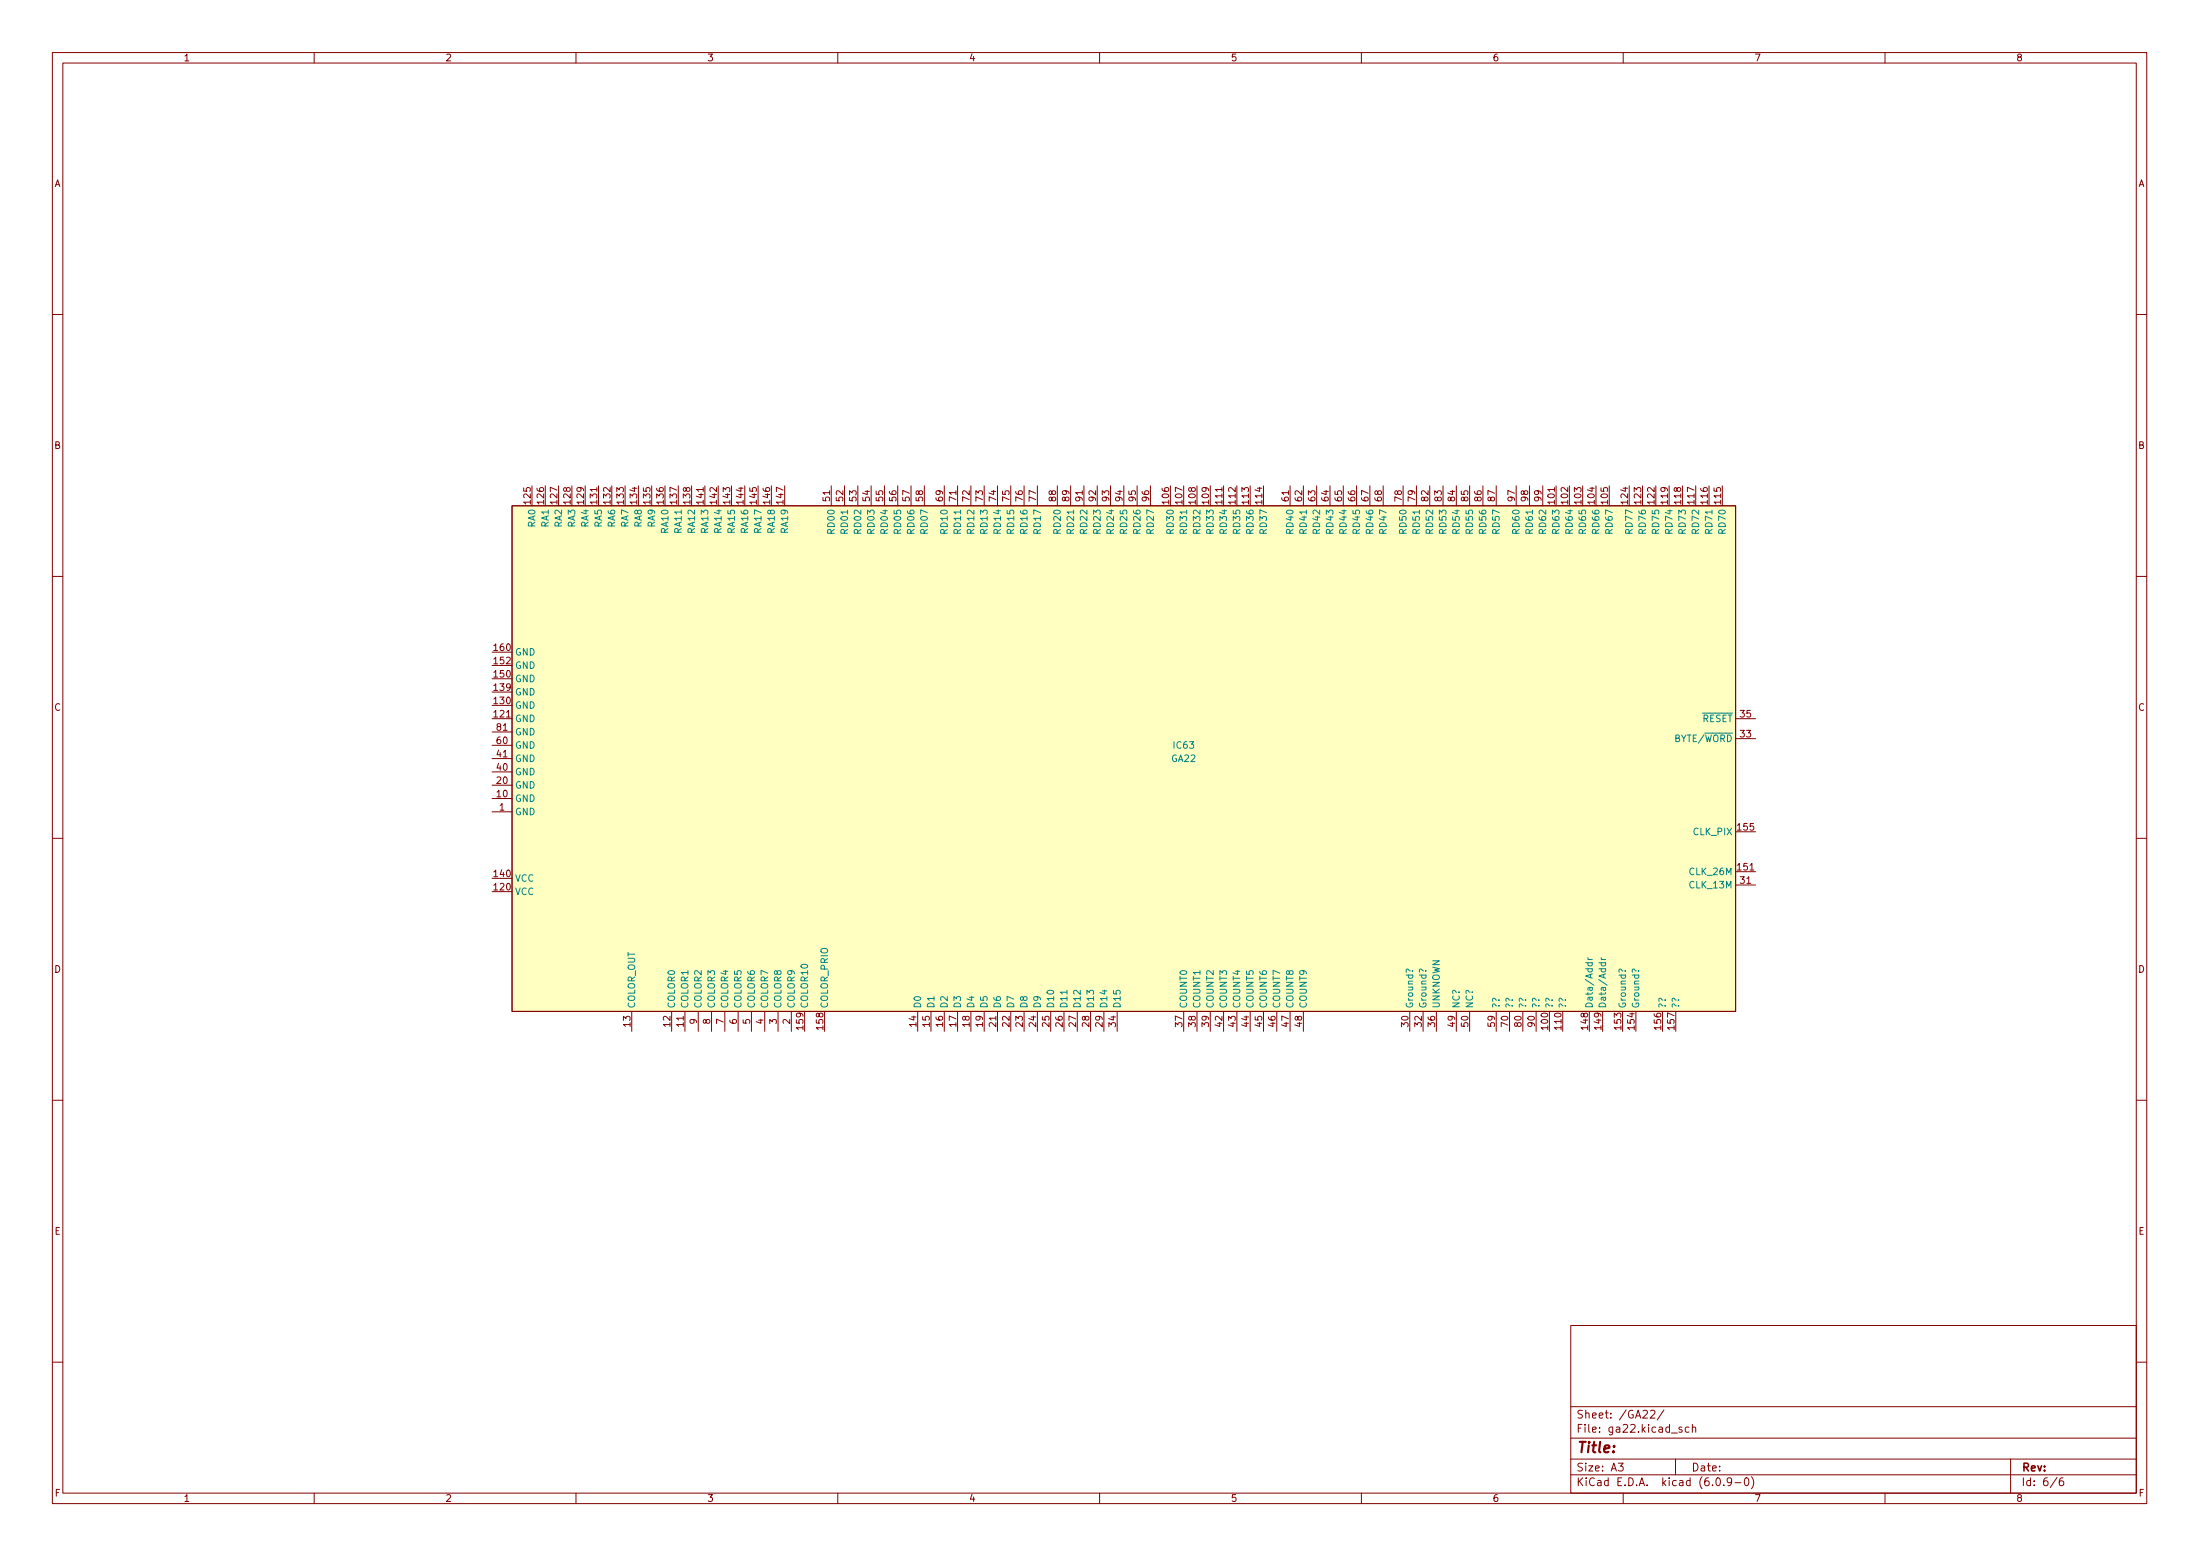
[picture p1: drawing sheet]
<svg xmlns="http://www.w3.org/2000/svg" width="420mm" height="297mm" viewBox="0 0 420 297" stroke-linecap="round" stroke-linejoin="round" font-family="sans-serif">
<g fill="none" stroke="#840000" stroke-width=".19">
<path d="M10 10h400v277h-400zM12 12h396v273h-396zM60 10v2M110 10v2M160 10v2M210 10v2M260 10v2M310 10v2M360 10v2M10 60h2M408 60h2M97.8 96.6h233.7v96.5h-233.7z"/>
<path d="M101.6 92.7v3.9M104.1 92.7v3.9M106.7 92.7v3.9M109.2 92.7v3.9M111.8 92.7v3.9M114.3 92.7v3.9M116.8 92.7v3.9M119.4 92.7v3.9M121.9 92.7v3.9M124.5 92.7v3.9M127 92.7v3.9M129.5 92.7v3.9"/>
<path d="M132.1 92.7v3.9M134.6 92.7v3.9M137.2 92.7v3.9M139.7 92.7v3.9M142.2 92.7v3.9M144.8 92.7v3.9M147.3 92.7v3.9M149.9 92.7v3.9M158.7 92.7v3.9M161.3 92.7v3.9M163.8 92.7v3.9M166.4 92.7v3.9"/>
<path d="M168.9 92.7v3.9M171.4 92.7v3.9M174 92.7v3.9M176.5 92.7v3.9M180.3 92.7v3.9M182.9 92.7v3.9M185.4 92.7v3.9M188 92.7v3.9M190.5 92.7v3.9M193 92.7v3.9M195.6 92.7v3.9M198.1 92.7v3.9"/>
<path d="M201.9 92.7v3.9M204.5 92.7v3.9M207 92.7v3.9M209.5 92.7v3.9M212.1 92.7v3.9M214.6 92.7v3.9M217.2 92.7v3.9M219.7 92.7v3.9M223.5 92.7v3.9M226.1 92.7v3.9M228.6 92.7v3.9M231.1 92.7v3.9"/>
<path d="M233.7 92.7v3.9M236.2 92.7v3.9M238.8 92.7v3.9M241.3 92.7v3.9M246.4 92.7v3.9M248.9 92.7v3.9M251.5 92.7v3.9M254 92.7v3.9M256.5 92.7v3.9M259.1 92.7v3.9M261.6 92.7v3.9M264.2 92.7v3.9"/>
<path d="M268 92.7v3.9M270.5 92.7v3.9M273 92.7v3.9M275.6 92.7v3.9M278.1 92.7v3.9M280.7 92.7v3.9M283.2 92.7v3.9M285.7 92.7v3.9M289.6 92.7v3.9M292.1 92.7v3.9M294.6 92.7v3.9M297.2 92.7v3.9"/>
<path d="M299.7 92.7v3.9M302.3 92.7v3.9M304.8 92.7v3.9M307.3 92.7v3.9M311.1 92.7v3.9M313.7 92.7v3.9M316.2 92.7v3.9M318.8 92.7v3.9M321.3 92.7v3.9M323.8 92.7v3.9M326.4 92.7v3.9M328.9 92.7v3.9"/>
<path d="M10 110h2M408 110h2M94 137.2h3.8M94 134.7h3.8M94 132.1h3.8M94 129.6h3.8M94 127h3.8M94 124.5h3.8M94 139.7h3.8M331.5 137.2h3.8M94 155h3.8M94 152.4h3.8"/>
<path d="M94 149.9h3.8M94 147.4h3.8M94 144.8h3.8M94 142.3h3.8M331.5 158.8h3.8M331.5 141h3.8M10 160h2M94 170.2h3.8M94 167.7h3.8M331.5 166.4h3.8M331.5 168.9h3.8M408 160h2"/>
<path d="M120.6 193.1v3.8M128.3 193.1v3.8M130.8 193.1v3.8M133.3 193.1v3.8M135.9 193.1v3.8M138.4 193.1v3.8M141 193.1v3.8M143.5 193.1v3.8M146 193.1v3.8M148.6 193.1v3.8M151.1 193.1v3.8M153.7 193.1v3.8"/>
<path d="M157.5 193.1v3.8M175.3 193.1v3.8M177.8 193.1v3.8M180.3 193.1v3.8M182.9 193.1v3.8M185.4 193.1v3.8M188 193.1v3.8M190.5 193.1v3.8M193 193.1v3.8M195.6 193.1v3.8M198.1 193.1v3.8M200.7 193.1v3.8"/>
<path d="M203.2 193.1v3.8M205.7 193.1v3.8M208.3 193.1v3.8M210.8 193.1v3.8M213.4 193.1v3.8M226.1 193.1v3.8M228.6 193.1v3.8M231.1 193.1v3.8M233.7 193.1v3.8M236.2 193.1v3.8M238.8 193.1v3.8M241.3 193.1v3.8"/>
<path d="M243.8 193.1v3.8M246.4 193.1v3.8M248.9 193.1v3.8M269.2 193.1v3.8M271.8 193.1v3.8M274.3 193.1v3.8M278.1 193.1v3.8M280.7 193.1v3.8M285.7 193.1v3.8M288.3 193.1v3.8M290.8 193.1v3.8M293.4 193.1v3.8"/>
<path d="M295.9 193.1v3.8M298.4 193.1v3.8M303.5 193.1v3.8M306.1 193.1v3.8M309.9 193.1v3.8M312.4 193.1v3.8M317.5 193.1v3.8M320 193.1v3.8M10 210h2M408 210h2M300 253h108v32h-108zM10 260h2"/>
<path d="M300 278.5h108M300 274.5h108M300 268.5h108M309.1 279.3h.9l-.5 .6 .4 .1v.7l-.2 .1-.6-.1M315.2 269.4l.6-.2 .2 .2 .1 .2-1 1.1h1M317.8 269.1l-1.3 2M320 278.5v3M321.2 272.5l-.3-.1-.3 .2 .1 .2 .5 .2v.3h-.6M322.6 272.5l-.5-.1-.2 .3 .1 .6h.6M323.2 272.6l.2-.2 .4 .1v.9M323.2 271.9v1.5M384 278.5v6.5"/>
<path d="M408 260h2M60 285v2M110 285v2M160 285v2M210 285v2M260 285v2M300 281.5h108M310 285v2M327.9 282.2l.2-.1a.8 .8 0 0 1 .5 .8 .8 .8 0 0 1-.5 .7 1 1 0 0 1-.2-1.4zM329.2 283.5v.1M330.7 282.8l-.3 .2h-.3l-.2-.2 .1-.6 .4-.1 .2 .2a.99 .99 0 0 1-.3 1.3h-.3M331.4 283h1.1"/>
<path d="M333.3 282.3l.2-.2a.8 .8 0 0 1 .5 .8 .8 .8 0 0 1-.5 .7l-.2-.1-.2-.5zM334.5 281.9a1.72 1.72 0 0 1 0 2.3M360 285v2M392.9 282l-1.3 2M394 282.1a.6 .6 0 0 0-.7 .7v.5l.1 .2 .4 .1 .3-.1v-.5l-.1-.2-.4-.1-.3 .3"/>
</g>
<path d="M97.8 96.6h233.7v96.5h-233.7z" fill="#ffffc2" stroke="#ffffc2" stroke-width=".19"/>
<g fill="none" stroke="#008484" stroke-width=".19">
<path d="M203.8 189v.8M269.3 185.4l-.6-.4-.2 .2 .1 .4M271.9 185.4l-.6-.4-.2 .2v.4M302.8 183.8h1.3M303.3 182.8l.2 .4M303.3 183.2h.8M303.3 183.8v.3l.2 .3 .5-.1v-.5M305.4 183.8h1.2M305.8 182.8l.2 .4M305.8 183.2h.8M305.9 183.8l-.1 .3 .2 .3 .6-.1v-.5M310 185.4l-.6-.4-.2 .2v.4"/>
<path d="M312.5 185.4l-.6-.4-.2 .2 .1 .4"/>
</g>
<text font-size="2.8" fill="#840000" x="301" y="277.3">Title:</text>
<g font-size="2.1" fill="#840000">
<text x="301" y="273.5">File: ga22.kicad_sch</text>
<text x="301" y="270.8">Sheet: /GA22/</text>
<text x="301" y="280.9">Size: A3</text>
<text x="323" y="280.9">Date:</text>
<text x="386" y="280.9">Rev:</text>
<text x="301" y="283.7">KiCad E.D.A. kicad (6.0.9-0)</text>
<text x="386" y="283.7">Id: 6/6</text>
</g>
<g font-size="1.8" fill="#840000">
<text x="35" y="11.7">1</text>
<text x="85" y="11.7">2</text>
<text x="135" y="11.7">3</text>
<text x="185" y="11.7">4</text>
<text x="235" y="11.7">5</text>
<text x="285" y="11.7">6</text>
<text x="335" y="11.7">7</text>
<text x="385" y="11.7">8</text>
<text x="10.3" y="35.7">A</text>
<text x="408.3" y="35.7">A</text>
<text x="10.3" y="85.7">B</text>
<text x="408.3" y="85.7">B</text>
<text x="158.5" y="95.6" transform="rotate(-90 158.5 95.6)">51</text>
<text x="161" y="95.6" transform="rotate(-90 161 95.6)">52</text>
<text x="163.6" y="95.6" transform="rotate(-90 163.6 95.6)">53</text>
<text x="166.1" y="95.6" transform="rotate(-90 166.1 95.6)">54</text>
<text x="168.7" y="95.6" transform="rotate(-90 168.7 95.6)">55</text>
<text x="171.2" y="95.6" transform="rotate(-90 171.2 95.6)">56</text>
<text x="173.7" y="95.6" transform="rotate(-90 173.7 95.6)">57</text>
<text x="176.3" y="95.6" transform="rotate(-90 176.3 95.6)">58</text>
<text x="180.1" y="95.6" transform="rotate(-90 180.1 95.6)">69</text>
<text x="182.6" y="95.6" transform="rotate(-90 182.6 95.6)">71</text>
<text x="185.2" y="95.6" transform="rotate(-90 185.2 95.6)">72</text>
<text x="187.7" y="95.6" transform="rotate(-90 187.7 95.6)">73</text>
<text x="190.2" y="95.6" transform="rotate(-90 190.2 95.6)">74</text>
<text x="192.8" y="95.6" transform="rotate(-90 192.8 95.6)">75</text>
<text x="195.3" y="95.6" transform="rotate(-90 195.3 95.6)">76</text>
<text x="197.9" y="95.6" transform="rotate(-90 197.9 95.6)">77</text>
<text x="201.7" y="95.6" transform="rotate(-90 201.7 95.6)">88</text>
<text x="204.2" y="95.6" transform="rotate(-90 204.2 95.6)">89</text>
<text x="206.8" y="95.6" transform="rotate(-90 206.8 95.6)">91</text>
<text x="209.3" y="95.6" transform="rotate(-90 209.3 95.6)">92</text>
<text x="211.8" y="95.6" transform="rotate(-90 211.8 95.6)">93</text>
<text x="214.4" y="95.6" transform="rotate(-90 214.4 95.6)">94</text>
<text x="216.9" y="95.6" transform="rotate(-90 216.9 95.6)">95</text>
<text x="219.5" y="95.6" transform="rotate(-90 219.5 95.6)">96</text>
<text x="246.1" y="95.6" transform="rotate(-90 246.1 95.6)">61</text>
<text x="248.7" y="95.6" transform="rotate(-90 248.7 95.6)">62</text>
<text x="251.2" y="95.6" transform="rotate(-90 251.2 95.6)">63</text>
<text x="253.7" y="95.6" transform="rotate(-90 253.7 95.6)">64</text>
<text x="256.3" y="95.6" transform="rotate(-90 256.3 95.6)">65</text>
<text x="258.8" y="95.6" transform="rotate(-90 258.8 95.6)">66</text>
<text x="261.4" y="95.6" transform="rotate(-90 261.4 95.6)">67</text>
<text x="263.9" y="95.6" transform="rotate(-90 263.9 95.6)">68</text>
<text x="267.7" y="95.6" transform="rotate(-90 267.7 95.6)">78</text>
<text x="270.3" y="95.6" transform="rotate(-90 270.3 95.6)">79</text>
<text x="272.8" y="95.6" transform="rotate(-90 272.8 95.6)">82</text>
<text x="275.3" y="95.6" transform="rotate(-90 275.3 95.6)">83</text>
<text x="277.9" y="95.6" transform="rotate(-90 277.9 95.6)">84</text>
<text x="280.4" y="95.6" transform="rotate(-90 280.4 95.6)">85</text>
<text x="283" y="95.6" transform="rotate(-90 283 95.6)">86</text>
<text x="285.5" y="95.6" transform="rotate(-90 285.5 95.6)">87</text>
<text x="289.3" y="95.6" transform="rotate(-90 289.3 95.6)">97</text>
<text x="291.8" y="95.6" transform="rotate(-90 291.8 95.6)">98</text>
<text x="294.4" y="95.6" transform="rotate(-90 294.4 95.6)">99</text>
<text x="101.3" y="96.1" transform="rotate(-90 101.3 96.1)">125</text>
<text x="103.9" y="96.1" transform="rotate(-90 103.9 96.1)">126</text>
<text x="106.4" y="96.1" transform="rotate(-90 106.4 96.1)">127</text>
<text x="109" y="96.1" transform="rotate(-90 109 96.1)">128</text>
<text x="111.5" y="96.1" transform="rotate(-90 111.5 96.1)">129</text>
<text x="114" y="96.1" transform="rotate(-90 114 96.1)">131</text>
<text x="116.6" y="96.1" transform="rotate(-90 116.6 96.1)">132</text>
<text x="119.1" y="96.1" transform="rotate(-90 119.1 96.1)">133</text>
<text x="121.7" y="96.1" transform="rotate(-90 121.7 96.1)">134</text>
<text x="124.2" y="96.1" transform="rotate(-90 124.2 96.1)">135</text>
<text x="126.7" y="96.1" transform="rotate(-90 126.7 96.1)">136</text>
<text x="129.3" y="96.1" transform="rotate(-90 129.3 96.1)">137</text>
<text x="131.8" y="96.1" transform="rotate(-90 131.8 96.1)">138</text>
<text x="134.4" y="96.1" transform="rotate(-90 134.4 96.1)">141</text>
<text x="136.9" y="96.1" transform="rotate(-90 136.9 96.1)">142</text>
<text x="139.4" y="96.1" transform="rotate(-90 139.4 96.1)">143</text>
<text x="142" y="96.1" transform="rotate(-90 142 96.1)">144</text>
<text x="144.5" y="96.1" transform="rotate(-90 144.5 96.1)">145</text>
<text x="147.1" y="96.1" transform="rotate(-90 147.1 96.1)">146</text>
<text x="149.6" y="96.1" transform="rotate(-90 149.6 96.1)">147</text>
<text x="223.3" y="96.1" transform="rotate(-90 223.3 96.1)">106</text>
<text x="225.8" y="96.1" transform="rotate(-90 225.8 96.1)">107</text>
<text x="228.3" y="96.1" transform="rotate(-90 228.3 96.1)">108</text>
<text x="230.9" y="96.1" transform="rotate(-90 230.9 96.1)">109</text>
<text x="233.4" y="96.1" transform="rotate(-90 233.4 96.1)">111</text>
<text x="236" y="96.1" transform="rotate(-90 236 96.1)">112</text>
<text x="238.5" y="96.1" transform="rotate(-90 238.5 96.1)">113</text>
<text x="241" y="96.1" transform="rotate(-90 241 96.1)">114</text>
<text x="296.9" y="96.1" transform="rotate(-90 296.9 96.1)">101</text>
<text x="299.5" y="96.1" transform="rotate(-90 299.5 96.1)">102</text>
<text x="302" y="96.1" transform="rotate(-90 302 96.1)">103</text>
<text x="304.5" y="96.1" transform="rotate(-90 304.5 96.1)">104</text>
<text x="307.1" y="96.1" transform="rotate(-90 307.1 96.1)">105</text>
<text x="310.9" y="96.1" transform="rotate(-90 310.9 96.1)">124</text>
<text x="313.4" y="96.1" transform="rotate(-90 313.4 96.1)">123</text>
<text x="316" y="96.1" transform="rotate(-90 316 96.1)">122</text>
<text x="318.5" y="96.1" transform="rotate(-90 318.5 96.1)">119</text>
<text x="321.1" y="96.1" transform="rotate(-90 321.1 96.1)">118</text>
<text x="323.6" y="96.1" transform="rotate(-90 323.6 96.1)">117</text>
<text x="326.1" y="96.1" transform="rotate(-90 326.1 96.1)">116</text>
<text x="328.7" y="96.1" transform="rotate(-90 328.7 96.1)">115</text>
<text x="94.4" y="124.2">160</text>
<text x="94.4" y="131.9">139</text>
<text x="94.4" y="129.3">150</text>
<text x="94.4" y="126.8">152</text>
<text x="10.3" y="135.7">C</text>
<text x="94.4" y="136.9">121</text>
<text x="94.4" y="134.4">130</text>
<text x="332.4" y="136.9">35</text>
<text x="408.3" y="135.7">C</text>
<text x="94.9" y="142">60</text>
<text x="94.9" y="139.5">81</text>
<text x="332.4" y="140.8">33</text>
<text x="94.9" y="149.6">20</text>
<text x="94.9" y="147.1">40</text>
<text x="94.9" y="144.6">41</text>
<text x="94.9" y="152.2">10</text>
<text x="95.4" y="154.7">1</text>
<text x="331.9" y="158.5">155</text>
<text x="94.4" y="167.4">140</text>
<text x="331.9" y="166.2">151</text>
<text x="94.4" y="170">120</text>
<text x="332.4" y="168.7">31</text>
<text x="10.3" y="185.7">D</text>
<text x="408.3" y="185.7">D</text>
<text x="120.4" y="196" transform="rotate(-90 120.4 196)">13</text>
<text x="128" y="196" transform="rotate(-90 128 196)">12</text>
<text x="130.6" y="196" transform="rotate(-90 130.6 196)">11</text>
<text x="133.1" y="195.5" transform="rotate(-90 133.1 195.5)">9</text>
<text x="135.6" y="195.5" transform="rotate(-90 135.6 195.5)">8</text>
<text x="138.2" y="195.5" transform="rotate(-90 138.2 195.5)">7</text>
<text x="140.7" y="195.5" transform="rotate(-90 140.7 195.5)">6</text>
<text x="143.3" y="195.5" transform="rotate(-90 143.3 195.5)">5</text>
<text x="145.8" y="195.5" transform="rotate(-90 145.8 195.5)">4</text>
<text x="148.3" y="195.5" transform="rotate(-90 148.3 195.5)">3</text>
<text x="150.9" y="195.5" transform="rotate(-90 150.9 195.5)">2</text>
<text x="153.4" y="196.5" transform="rotate(-90 153.4 196.5)">159</text>
<text x="157.2" y="196.5" transform="rotate(-90 157.2 196.5)">158</text>
<text x="175" y="196" transform="rotate(-90 175 196)">14</text>
<text x="177.5" y="196" transform="rotate(-90 177.5 196)">15</text>
<text x="180.1" y="196" transform="rotate(-90 180.1 196)">16</text>
<text x="182.6" y="196" transform="rotate(-90 182.6 196)">17</text>
<text x="185.2" y="196" transform="rotate(-90 185.2 196)">18</text>
<text x="187.7" y="196" transform="rotate(-90 187.7 196)">19</text>
<text x="190.2" y="196" transform="rotate(-90 190.2 196)">21</text>
<text x="192.8" y="196" transform="rotate(-90 192.8 196)">22</text>
<text x="195.3" y="196" transform="rotate(-90 195.3 196)">23</text>
<text x="197.9" y="196" transform="rotate(-90 197.9 196)">24</text>
<text x="200.4" y="196" transform="rotate(-90 200.4 196)">25</text>
<text x="202.9" y="196" transform="rotate(-90 202.9 196)">26</text>
<text x="205.5" y="196" transform="rotate(-90 205.5 196)">27</text>
<text x="208" y="196" transform="rotate(-90 208 196)">28</text>
<text x="210.6" y="196" transform="rotate(-90 210.6 196)">29</text>
<text x="213.1" y="196" transform="rotate(-90 213.1 196)">34</text>
<text x="225.8" y="196" transform="rotate(-90 225.8 196)">37</text>
<text x="228.3" y="196" transform="rotate(-90 228.3 196)">38</text>
<text x="230.9" y="196" transform="rotate(-90 230.9 196)">39</text>
<text x="233.4" y="196" transform="rotate(-90 233.4 196)">42</text>
<text x="236" y="196" transform="rotate(-90 236 196)">43</text>
<text x="238.5" y="196" transform="rotate(-90 238.5 196)">44</text>
<text x="241" y="196" transform="rotate(-90 241 196)">45</text>
<text x="243.6" y="196" transform="rotate(-90 243.6 196)">46</text>
<text x="246.1" y="196" transform="rotate(-90 246.1 196)">47</text>
<text x="248.7" y="196" transform="rotate(-90 248.7 196)">48</text>
<text x="269" y="196" transform="rotate(-90 269 196)">30</text>
<text x="271.5" y="196" transform="rotate(-90 271.5 196)">32</text>
<text x="274.1" y="196" transform="rotate(-90 274.1 196)">36</text>
<text x="277.9" y="196" transform="rotate(-90 277.9 196)">49</text>
<text x="280.4" y="196" transform="rotate(-90 280.4 196)">50</text>
<text x="285.5" y="196" transform="rotate(-90 285.5 196)">59</text>
<text x="288" y="196" transform="rotate(-90 288 196)">70</text>
<text x="290.6" y="196" transform="rotate(-90 290.6 196)">80</text>
<text x="293.1" y="196" transform="rotate(-90 293.1 196)">90</text>
<text x="295.7" y="196.5" transform="rotate(-90 295.7 196.5)">100</text>
<text x="298.2" y="196.5" transform="rotate(-90 298.2 196.5)">110</text>
<text x="303.3" y="196.5" transform="rotate(-90 303.3 196.5)">148</text>
<text x="305.8" y="196.5" transform="rotate(-90 305.8 196.5)">149</text>
<text x="309.6" y="196.5" transform="rotate(-90 309.6 196.5)">153</text>
<text x="312.2" y="196.5" transform="rotate(-90 312.2 196.5)">154</text>
<text x="317.2" y="196.5" transform="rotate(-90 317.2 196.5)">156</text>
<text x="319.8" y="196.5" transform="rotate(-90 319.8 196.5)">157</text>
<text x="10.4" y="235.7">E</text>
<text x="408.4" y="235.7">E</text>
<text x="10.4" y="285.7">F</text>
<text x="35" y="286.7">1</text>
<text x="85" y="286.7">2</text>
<text x="135" y="286.7">3</text>
<text x="185" y="286.7">4</text>
<text x="235" y="286.7">5</text>
<text x="285" y="286.7">6</text>
<text x="335" y="286.7">7</text>
<text x="385" y="286.7">8</text>
<text x="408.4" y="285.7">F</text>
</g>
<g font-size="1.8" fill="#008484">
<text x="102.2" y="100.6" transform="rotate(-90 102.2 100.6)">RA0</text>
<text x="104.8" y="100.6" transform="rotate(-90 104.8 100.6)">RA1</text>
<text x="107.3" y="100.6" transform="rotate(-90 107.3 100.6)">RA2</text>
<text x="109.9" y="100.6" transform="rotate(-90 109.9 100.6)">RA3</text>
<text x="112.4" y="100.6" transform="rotate(-90 112.4 100.6)">RA4</text>
<text x="114.9" y="100.6" transform="rotate(-90 114.9 100.6)">RA5</text>
<text x="117.5" y="100.6" transform="rotate(-90 117.5 100.6)">RA6</text>
<text x="120" y="100.6" transform="rotate(-90 120 100.6)">RA7</text>
<text x="122.6" y="100.6" transform="rotate(-90 122.6 100.6)">RA8</text>
<text x="125.1" y="100.6" transform="rotate(-90 125.1 100.6)">RA9</text>
<text x="127.6" y="101.6" transform="rotate(-90 127.6 101.6)">RA10</text>
<text x="130.2" y="101.6" transform="rotate(-90 130.2 101.6)">RA11</text>
<text x="132.7" y="101.6" transform="rotate(-90 132.7 101.6)">RA12</text>
<text x="135.3" y="101.6" transform="rotate(-90 135.3 101.6)">RA13</text>
<text x="137.8" y="101.6" transform="rotate(-90 137.8 101.6)">RA14</text>
<text x="140.3" y="101.6" transform="rotate(-90 140.3 101.6)">RA15</text>
<text x="142.9" y="101.6" transform="rotate(-90 142.9 101.6)">RA16</text>
<text x="145.4" y="101.6" transform="rotate(-90 145.4 101.6)">RA17</text>
<text x="148" y="101.6" transform="rotate(-90 148 101.6)">RA18</text>
<text x="150.5" y="101.6" transform="rotate(-90 150.5 101.6)">RA19</text>
<text x="159.4" y="101.6" transform="rotate(-90 159.4 101.6)">RD00</text>
<text x="161.9" y="101.6" transform="rotate(-90 161.9 101.6)">RD01</text>
<text x="164.5" y="101.6" transform="rotate(-90 164.5 101.6)">RD02</text>
<text x="167" y="101.6" transform="rotate(-90 167 101.6)">RD03</text>
<text x="169.5" y="101.6" transform="rotate(-90 169.5 101.6)">RD04</text>
<text x="172.1" y="101.6" transform="rotate(-90 172.1 101.6)">RD05</text>
<text x="174.6" y="101.6" transform="rotate(-90 174.6 101.6)">RD06</text>
<text x="177.2" y="101.6" transform="rotate(-90 177.2 101.6)">RD07</text>
<text x="181" y="101.6" transform="rotate(-90 181 101.6)">RD10</text>
<text x="183.5" y="101.6" transform="rotate(-90 183.5 101.6)">RD11</text>
<text x="186.1" y="101.6" transform="rotate(-90 186.1 101.6)">RD12</text>
<text x="188.6" y="101.6" transform="rotate(-90 188.6 101.6)">RD13</text>
<text x="191.1" y="101.6" transform="rotate(-90 191.1 101.6)">RD14</text>
<text x="193.7" y="101.6" transform="rotate(-90 193.7 101.6)">RD15</text>
<text x="196.2" y="101.6" transform="rotate(-90 196.2 101.6)">RD16</text>
<text x="198.8" y="101.6" transform="rotate(-90 198.8 101.6)">RD17</text>
<text x="202.6" y="101.6" transform="rotate(-90 202.6 101.6)">RD20</text>
<text x="205.1" y="101.6" transform="rotate(-90 205.1 101.6)">RD21</text>
<text x="207.6" y="101.6" transform="rotate(-90 207.6 101.6)">RD22</text>
<text x="210.2" y="101.6" transform="rotate(-90 210.2 101.6)">RD23</text>
<text x="212.7" y="101.6" transform="rotate(-90 212.7 101.6)">RD24</text>
<text x="215.3" y="101.6" transform="rotate(-90 215.3 101.6)">RD25</text>
<text x="217.8" y="101.6" transform="rotate(-90 217.8 101.6)">RD26</text>
<text x="220.3" y="101.6" transform="rotate(-90 220.3 101.6)">RD27</text>
<text x="224.2" y="101.6" transform="rotate(-90 224.2 101.6)">RD30</text>
<text x="226.7" y="101.6" transform="rotate(-90 226.7 101.6)">RD31</text>
<text x="229.2" y="101.6" transform="rotate(-90 229.2 101.6)">RD32</text>
<text x="231.8" y="101.6" transform="rotate(-90 231.8 101.6)">RD33</text>
<text x="234.3" y="101.6" transform="rotate(-90 234.3 101.6)">RD34</text>
<text x="236.9" y="101.6" transform="rotate(-90 236.9 101.6)">RD35</text>
<text x="239.4" y="101.6" transform="rotate(-90 239.4 101.6)">RD36</text>
<text x="241.9" y="101.6" transform="rotate(-90 241.9 101.6)">RD37</text>
<text x="247" y="101.6" transform="rotate(-90 247 101.6)">RD40</text>
<text x="249.6" y="101.6" transform="rotate(-90 249.6 101.6)">RD41</text>
<text x="252.1" y="101.6" transform="rotate(-90 252.1 101.6)">RD42</text>
<text x="254.6" y="101.6" transform="rotate(-90 254.6 101.6)">RD43</text>
<text x="257.2" y="101.6" transform="rotate(-90 257.2 101.6)">RD44</text>
<text x="259.7" y="101.6" transform="rotate(-90 259.7 101.6)">RD45</text>
<text x="262.3" y="101.6" transform="rotate(-90 262.3 101.6)">RD46</text>
<text x="264.8" y="101.6" transform="rotate(-90 264.8 101.6)">RD47</text>
<text x="268.6" y="101.6" transform="rotate(-90 268.6 101.6)">RD50</text>
<text x="271.1" y="101.6" transform="rotate(-90 271.1 101.6)">RD51</text>
<text x="273.7" y="101.6" transform="rotate(-90 273.7 101.6)">RD52</text>
<text x="276.2" y="101.6" transform="rotate(-90 276.2 101.6)">RD53</text>
<text x="278.8" y="101.6" transform="rotate(-90 278.8 101.6)">RD54</text>
<text x="281.3" y="101.6" transform="rotate(-90 281.3 101.6)">RD55</text>
<text x="283.8" y="101.6" transform="rotate(-90 283.8 101.6)">RD56</text>
<text x="286.4" y="101.6" transform="rotate(-90 286.4 101.6)">RD57</text>
<text x="290.2" y="101.6" transform="rotate(-90 290.2 101.6)">RD60</text>
<text x="292.7" y="101.6" transform="rotate(-90 292.7 101.6)">RD61</text>
<text x="295.3" y="101.6" transform="rotate(-90 295.3 101.6)">RD62</text>
<text x="297.8" y="101.6" transform="rotate(-90 297.8 101.6)">RD63</text>
<text x="300.4" y="101.6" transform="rotate(-90 300.4 101.6)">RD64</text>
<text x="302.9" y="101.6" transform="rotate(-90 302.9 101.6)">RD65</text>
<text x="305.4" y="101.6" transform="rotate(-90 305.4 101.6)">RD66</text>
<text x="308" y="101.6" transform="rotate(-90 308 101.6)">RD67</text>
<text x="311.8" y="101.6" transform="rotate(-90 311.8 101.6)">RD77</text>
<text x="314.3" y="101.6" transform="rotate(-90 314.3 101.6)">RD76</text>
<text x="316.9" y="101.6" transform="rotate(-90 316.9 101.6)">RD75</text>
<text x="319.4" y="101.6" transform="rotate(-90 319.4 101.6)">RD74</text>
<text x="321.9" y="101.6" transform="rotate(-90 321.9 101.6)">RD73</text>
<text x="324.5" y="101.6" transform="rotate(-90 324.5 101.6)">RD72</text>
<text x="327" y="101.6" transform="rotate(-90 327 101.6)">RD71</text>
<text x="329.6" y="101.6" transform="rotate(-90 329.6 101.6)">RD70</text>
<text x="98.3" y="125.1">GND</text>
<text x="98.3" y="130.2">GND</text>
<text x="98.3" y="127.7">GND</text>
<text x="98.3" y="137.8">GND</text>
<text x="98.3" y="135.3">GND</text>
<text x="98.3" y="132.8">GND</text>
<text x="323.7" y="137.8">~{RESET}</text>
<text x="98.3" y="142.9">GND</text>
<text x="98.3" y="140.4">GND</text>
<text x="224.2" y="142.9">IC63</text>
<text x="318.8" y="141.6">BYTE/~{WORD}</text>
<text x="98.3" y="148">GND</text>
<text x="98.3" y="145.5">GND</text>
<text x="223.8" y="145.5">GA22</text>
<text x="98.3" y="155.6">GND</text>
<text x="98.3" y="153.1">GND</text>
<text x="98.3" y="150.5">GND</text>
<text x="323.5" y="159.4">CLK_PIX</text>
<text x="322.9" y="167">CLK_26M</text>
<text x="98.3" y="170.9">VCC</text>
<text x="98.3" y="168.3">VCC</text>
<text x="322.9" y="169.6">CLK_13M</text>
<text x="121.3" y="192.6" transform="rotate(-90 121.3 192.6)">COLOR_OUT</text>
<text x="128.9" y="192.6" transform="rotate(-90 128.9 192.6)">COLOR0</text>
<text x="131.4" y="192.6" transform="rotate(-90 131.4 192.6)">COLOR1</text>
<text x="134" y="192.6" transform="rotate(-90 134 192.6)">COLOR2</text>
<text x="136.5" y="192.6" transform="rotate(-90 136.5 192.6)">COLOR3</text>
<text x="139.1" y="192.6" transform="rotate(-90 139.1 192.6)">COLOR4</text>
<text x="141.6" y="192.6" transform="rotate(-90 141.6 192.6)">COLOR5</text>
<text x="144.1" y="192.6" transform="rotate(-90 144.1 192.6)">COLOR6</text>
<text x="146.7" y="192.6" transform="rotate(-90 146.7 192.6)">COLOR7</text>
<text x="149.2" y="192.6" transform="rotate(-90 149.2 192.6)">COLOR8</text>
<text x="151.8" y="192.6" transform="rotate(-90 151.8 192.6)">COLOR9</text>
<text x="154.3" y="192.6" transform="rotate(-90 154.3 192.6)">COLOR10</text>
<text x="158.1" y="192.6" transform="rotate(-90 158.1 192.6)">COLOR_PRIO</text>
<text x="175.9" y="192.6" transform="rotate(-90 175.9 192.6)">D0</text>
<text x="178.4" y="192.6" transform="rotate(-90 178.4 192.6)">D1</text>
<text x="181" y="192.6" transform="rotate(-90 181 192.6)">D2</text>
<text x="183.5" y="192.6" transform="rotate(-90 183.5 192.6)">D3</text>
<text x="186.1" y="192.6" transform="rotate(-90 186.1 192.6)">D4</text>
<text x="188.6" y="192.6" transform="rotate(-90 188.6 192.6)">D5</text>
<text x="191.1" y="192.6" transform="rotate(-90 191.1 192.6)">D6</text>
<text x="193.7" y="192.6" transform="rotate(-90 193.7 192.6)">D7</text>
<text x="196.2" y="192.6" transform="rotate(-90 196.2 192.6)">D8</text>
<text x="198.8" y="192.6" transform="rotate(-90 198.8 192.6)">D9</text>
<text x="201.3" y="192.6" transform="rotate(-90 201.3 192.6)">D10</text>
<text x="203.8" y="192.6" transform="rotate(-90 203.8 192.6)">D11</text>
<text x="206.4" y="192.6" transform="rotate(-90 206.4 192.6)">D12</text>
<text x="208.9" y="192.6" transform="rotate(-90 208.9 192.6)">D13</text>
<text x="211.5" y="192.6" transform="rotate(-90 211.5 192.6)">D14</text>
<text x="214" y="192.6" transform="rotate(-90 214 192.6)">D15</text>
<text x="226.7" y="192.6" transform="rotate(-90 226.7 192.6)">COUNT0</text>
<text x="229.2" y="192.6" transform="rotate(-90 229.2 192.6)">COUNT1</text>
<text x="231.8" y="192.6" transform="rotate(-90 231.8 192.6)">COUNT2</text>
<text x="234.3" y="192.6" transform="rotate(-90 234.3 192.6)">COUNT3</text>
<text x="236.9" y="192.6" transform="rotate(-90 236.9 192.6)">COUNT4</text>
<text x="239.4" y="192.6" transform="rotate(-90 239.4 192.6)">COUNT5</text>
<text x="241.9" y="192.6" transform="rotate(-90 241.9 192.6)">COUNT6</text>
<text x="244.5" y="192.6" transform="rotate(-90 244.5 192.6)">COUNT7</text>
<text x="247" y="192.6" transform="rotate(-90 247 192.6)">COUNT8</text>
<text x="249.6" y="192.6" transform="rotate(-90 249.6 192.6)">COUNT9</text>
<text x="269.9" y="192.6" transform="rotate(-90 269.9 192.6)">Ground?</text>
<text x="272.4" y="192.6" transform="rotate(-90 272.4 192.6)">Ground?</text>
<text x="275" y="192.6" transform="rotate(-90 275 192.6)">UNKNOWN</text>
<text x="278.8" y="192.6" transform="rotate(-90 278.8 192.6)">NC?</text>
<text x="281.3" y="192.6" transform="rotate(-90 281.3 192.6)">NC?</text>
<text x="286.4" y="192.6" transform="rotate(-90 286.4 192.6)">??</text>
<text x="288.9" y="192.6" transform="rotate(-90 288.9 192.6)">??</text>
<text x="291.5" y="192.6" transform="rotate(-90 291.5 192.6)">??</text>
<text x="294" y="192.6" transform="rotate(-90 294 192.6)">??</text>
<text x="296.5" y="192.6" transform="rotate(-90 296.5 192.6)">??</text>
<text x="299.1" y="192.6" transform="rotate(-90 299.1 192.6)">??</text>
<text x="304.2" y="192.6" transform="rotate(-90 304.2 192.6)">Data/Addr</text>
<text x="306.7" y="192.6" transform="rotate(-90 306.7 192.6)">Data/Addr</text>
<text x="310.5" y="192.6" transform="rotate(-90 310.5 192.6)">Ground?</text>
<text x="313.1" y="192.6" transform="rotate(-90 313.1 192.6)">Ground?</text>
<text x="318.1" y="192.6" transform="rotate(-90 318.1 192.6)">??</text>
<text x="320.7" y="192.6" transform="rotate(-90 320.7 192.6)">??</text>
</g>
</svg>
